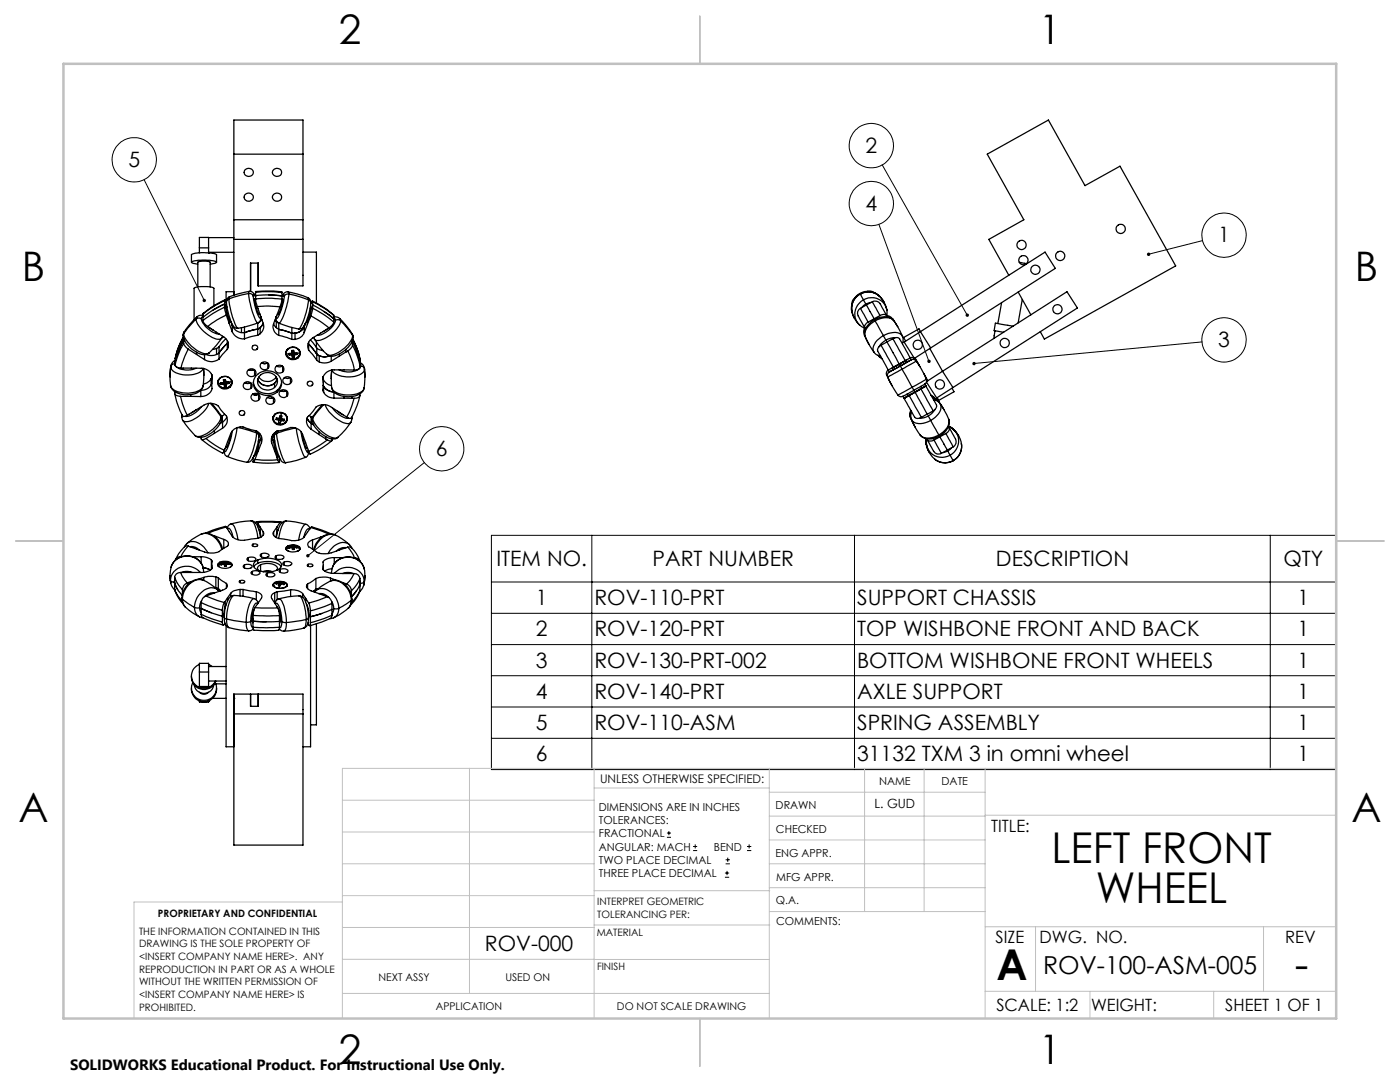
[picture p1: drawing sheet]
<svg xmlns="http://www.w3.org/2000/svg" width="279mm" height="216mm" viewBox="0 0 279 216" stroke-linecap="round" stroke-linejoin="round" font-family="sans-serif">
<g fill="none" stroke="#000" stroke-width=".25">
<path d="M46.7 30.8h13.8M48.9 33.9a.86 .86 0 0 1 1.4-.1 .86 .86 0 0 1-.5 1.4 .83 .83 0 0 1-.9-.3 .83 .83 0 0 1 0-1zM48.9 38.9a.87 .87 0 0 1 1.4-.1 .87 .87 0 0 1-.5 1.3 .85 .85 0 0 1-.9-.2 .85 .85 0 0 1 0-1zM54.5 33.9a.89 .89 0 0 1 1.3-.2 .89 .89 0 0 1 .2 1.3 .89 .89 0 0 1-1.2 .1 .89 .89 0 0 1-.3-1.2zM54.5 38.9a.86 .86 0 0 1 1.5-.1 .86 .86 0 0 1-.5 1.3 .85 .85 0 0 1-.9-.3 .85 .85 0 0 1-.1-.9zM39.5 57.3v-5l.9-.2 1.5 .2v5M39.8 49.5h1.8M39.8 49.5v.9M41.6 50.4l1.6 .4v1.5M41.6 50.4h-.9a4.2 4.2 0 0 0-2.5 .4v1.5M41.6 50.4h.1M41.6 47.4v2.1"/>
<path d="M41.6 50.3h5.1M41.6 49.5v.9M43.2 52.3a7.6 7.6 0 0 0-5 0l.4 .3 .9 .1M43.2 52.3l-.4 .3-.9 .1M44.9 59.8l-2.6 1.4-1.7 1.3M45.7 59.7l.5 3a6.1 6.1 0 0 0 1.3 2.8M45.7 59.7l-.4 .2-.1 .4M45.8 59.2l-.5 .6-.1 .5M45.8 59.2l-.1 .5M46.7 47.4h-6.9v2.1M46.7 43.9h13.8M46.7 47.8h13.8"/>
<path d="M46.7 58.2h-1.6v2.1M49.6 58.6l-3.9 1.1M49.6 58.6a.85 .85 0 0 1 .9 .5M49.6 58.6l.2 1.5 .5 2.1a3.9 3.9 0 0 0 1.2 2.3M49.7 58.1l-2.1 .5-1.8 .6M49.7 58.1a1.31 1.31 0 0 1 1.3 1.1M49.7 58.1l-.1 .5M50 52.5v5.6M50.5 59.1l.6 2.6a2.38 2.38 0 0 0 .9 1.8v-.3M50.5 59.1l.2-.4 .3 .5M50.8 59.8l.1 .8 .5 1.7 .2 .3h.3M51 58.2l3.5-.1 1.8 .1"/>
<path d="M51 59.5l-.2 .1v.2M51 58.3l3.3-.1 2 .2M51 59.7l.3 1.5M51 59.7a21.9 21.9 0 0 1 5.3 0M51 59a19.7 19.7 0 0 1 5.3 .1M51 58.3v1.4M51 59.7l-.2 .1M51 58.2v.1M51.5 52.5v4.5h9v-33h-13.8v34.9M51.5 57v-4.5h-1.5v5.6M53.6 58.8l2.7 .3M56.2 58.2l.1 .2"/>
<path d="M56.3 59.6l.1 .3M56.3 59.1h.1M56.3 59.7l-.4 1.5M56.3 58.4v1.3M56.3 59.8l.1 .1M56.4 59.9l-.5 2.2-.3 .6h-.2M56.7 59.1l-.4 2.2a4.4 4.4 0 0 1-1.1 2.2l-.1-.3M57.5 58.2l1.8 .5 2.2 .7M57.5 58.2a1.22 1.22 0 0 0-1.2 1l.3-.4 .1 .3M57.5 58.2l.1 .5M57.6 58.7l4 1.1M57.6 58.7a.79 .79 0 0 0-.9 .4"/>
<path d="M57.6 58.7l-.2 1.5-.4 1.5a5.5 5.5 0 0 1-1.3 2.8M60.5 50.3h2.6v10.2M61.5 59.4l.4 .5 .1 .6M61.5 59.4l.1 .4M61.6 59.8l-.3 1.6-.4 1.5a5.5 5.5 0 0 1-1.3 2.8M61.6 59.8l.2 .2 .2 .5M170.7 59.5a1.18 1.18 0 0 0-.7 1.2M171.6 58.6l-.6 .4-.5 .7M171.6 58.6h.1M171.7 58.7a3.5 3.5 0 0 0-.9 5.3l.8 .9M171.7 58.7a3.1 3.1 0 0 1 3.7 .3M171.7 58.7a3.1 3.1 0 0 0-1.7 3.3"/>
<path d="M171.7 58.7l.6 1.1M171.7 58.7a3.3 3.3 0 0 1 3.7 .3M171.7 58.7h.1M172.3 59.8a3 3 0 0 0-1.7 2.9 3 3 0 0 0 2 2.8M172.3 59.8l.5 .9M172.3 59.8a3.1 3.1 0 0 1 4.7 2M172.9 58.3a1.18 1.18 0 0 1 1.4 .1M173.1 58.1l-.5 .1-1 .4M174.2 58.3l1.2 .6M175.4 59l.4 .4a4.7 4.7 0 0 1 1.2 2.4M175.4 58.9h-.1l1.1 1.4M175.4 58.9l.2 .2"/>
<path d="M201.3 54.9l-4-7.1 7-3.9-7.3-13.1 12.2-6.8 7.3 13 7-3.8 11.1 19.9-26.2 14.6-.8-1.5M203.2 58.3l2.5 4.5M203.4 52.4l1.5 .2M204 59.8l-.8 4.6M204.5 52.5v.3M33.9 75.2l.1 1.7M34 76.9a2.38 2.38 0 0 0 2.4 1.8 3.7 3.7 0 0 0 4.1-1.5v-.2M34 76.9a2.42 2.42 0 0 0 2.5 1.5 3.9 3.9 0 0 0 4-1.2v-.2M34.1 73.1l-.2 2.1M34.1 73.2a1.94 1.94 0 0 0 1.9 1.5 4.8 4.8 0 0 0 4.4-.9l.2-.3M34.1 73.2l-.2 2M34.1 73.1v.1"/>
<path d="M34.9 78.5l.7 2.6 .9 1.9M34.9 72.6a.74 .74 0 0 0-.8 .6M34.9 78.1a.61 .61 0 0 0 .3 .8l.8 .2M34.9 72.6a2.22 2.22 0 0 0 2.2 1.2l1.4-.1 .7-.2M35 71.5a16.9 16.9 0 0 1 1.6-4.3l-.2 .4a11.2 11.2 0 0 0-1.4 4.5M35 71.9l-.6 .4-.3 .8M35 72.8v.2a1.15 1.15 0 0 0 1.1 .4M35 72.3l-.1 .3M36 79.1l.6 1.9 .8 1.9M36 79.1h2.1M36.1 73.4l4 .1a2.08 2.08 0 0 1 2.3 1.6l-.1 1.5a1.99 1.99 0 0 1-2.2 2.5M36.5 66.9a5 5 0 0 0 4.4 3.9l.8-.4"/>
<path d="M36.7 67.8l-1.1 2.2M36.7 68.5l.2 .6 .7 .6M36.7 68.5a14.9 14.9 0 0 0-1.7 4.3M36.7 67.8a12 12 0 0 0-1.7 5M36.7 66.6a5.8 5.8 0 0 0 4.6 4l.4-.2M36.7 66.6l-.2 .3M36.7 67.8l.1 .2M36.7 67.5v1M36.7 67.8l.2 .2M36.8 66.2l-.3 .7M36.8 66.2l-.1 .4M37.6 69.7l-.9 1.8-.6 1.9"/>
<path d="M37.6 69.7l1.6 1M38.1 79.1h2M38.1 78.7v.4M39.1 63.7l.2-.5-1.5 1.6-1 1.4M39.1 63.7l-2.4 2.9M39.1 63.7a5.9 5.9 0 0 0 4.7 4l.5-.2M39.2 70.7l1.6 1.1M39.2 70.3v.4M40.2 63.6a.88 .88 0 0 0-1.1 .1M40.2 63.6a4.5 4.5 0 0 0 3.5 3M40.5 64l.3 .6 .7 .6M40.5 62.9h-.7l-.5 .4"/>
<path d="M40.5 63.1l-.2 .2-.1 .3M40.5 62.7v1.3M40.6 73.6l.1 1.3zM40.6 62.5l-.1 .2M40.7 74.9l-.2 2.1M40.8 70.8v1M41.5 65.2l3.2 2a1.95 1.95 0 0 1 .9 2M41.7 65.3l.9 .6M42.1 75.6l-.8 .8-.7 .2M42.1 75.6v1.2M42.3 75.2v-.4v1.6M42.3 75.3l-.2 .3"/>
<path d="M42.3 76.6a2.25 2.25 0 0 1-2.2 1.3v1.2M42.7 61v-3.5a5.6 5.6 0 0 0-4 0v6.3M43.2 69.5l-.8 .2M43.2 69.5v1.2M43.5 76v.2v-.1M43.6 76.4l.5 .2M43.6 76.4a1.31 1.31 0 0 0 1.5 1M43.6 75.7a1.21 1.21 0 0 0 .2 1.4 1.21 1.21 0 0 0 1.3 .3M43.7 69.2l-.5 .3M43.7 71.6a2.43 2.43 0 0 1-2.9 .2M43.7 69.2v2.4M43.9 75.5a1.35 1.35 0 0 1 1.9-.1 1.35 1.35 0 0 1 .1 1.9 1.38 1.38 0 0 1-1.8 .1 1.38 1.38 0 0 1-.4-1.7z"/>
<path d="M44.1 76.6v.1M44.1 76.7h.6M44.2 67.5l-1 1.4-1.5 1.5M44.4 67.1l-.2 .4M44.5 76.3l-.4 .4M44.6 75.8l.1 .5M44.6 75.8l.2 .2M44.7 76.3l-.6 .1v.2M44.7 75.1a1.19 1.19 0 0 0-1.1 1.3M44.7 75.1a1.31 1.31 0 0 1 1.5 1M44.7 75.1h.1M44.7 76.7l.1 .5"/>
<path d="M44.8 76l.2-.1v.4M44.8 76l-.1 .3M44.8 76v.1M44.8 61.3a19.9 19.9 0 0 0-4.3 2.7M44.8 61.3l.4 1.6M44.8 60.7a16.8 16.8 0 0 0-4.3 2.6M44.8 76.1l-.1 .1M44.8 76.1l-.1 .6M44.8 60.7v.6M44.8 76.1v1.1M44.8 60.7l.3 .8M44.8 60.6l-2.3 1.2"/>
<path d="M44.8 60a19.9 19.9 0 0 0-4.3 2.7M44.8 60v-.1l.4 .6M44.8 60.6l.3 .9M44.8 60v.6M44.9 75.7l.1 .6M44.9 75.7l-.3 .1M44.9 75.7l.1 .4M45 76.1h.1M45 76.1l.1 .6M45 76.1l.2 1M45 76.1h-.2M45 67.6l-1.3 1.6"/>
<path d="M45 76.3l.6-.1 .1 .1M45.1 77.4h.1M45.1 61.3l.3 1.6 .5 1.2 .2 .1M45.1 76.7l.1 .4M45.2 62.9a15.7 15.7 0 0 0-3.7 2.3M45.2 62.9l.6 1.7M45.2 60.3l.4 2.5a4.9 4.9 0 0 0 1.4 2.6l.5 .1M45.2 77.1l-.4 .1M45.3 61.1l-.2 .2M45.3 76.2l.4 .3M45.3 61.3h-.2M45.4 68.5l-1.1 1.2a2.34 2.34 0 0 1-3.1 1"/>
<path d="M45.4 69.7l-1.7 1.9M45.4 68v1.7M45.5 68.3l-.1 .2zM45.6 69.2l-.2 .5M45.6 68.5v.7M45.7 76.5l-.6 .2M45.7 76.3v.2M45.8 64.6l.6 1.6M45.8 63.9v.7M45.9 77.1v.2M46.1 64.3v-.1a2.44 2.44 0 0 0 3.6 1.8l1.7-.3M46.1 75.7a1.18 1.18 0 0 1-1 1.7"/>
<path d="M46.2 76.1l-.5 .2M46.2 76.1a1.19 1.19 0 0 1-1.1 1.3M46.3 76v.2v-.1M46.4 66.2a2.48 2.48 0 0 0 2.4 1.4M46.4 64.7v1.5M48.2 65.4v1M48.8 76.4a.87 .87 0 0 1 1.2-.1 .87 .87 0 0 1 0 1.3 .87 .87 0 0 1-1.2-.1 .74 .74 0 0 1 0-1.1zM48.8 65.3v2.3M48.9 76.3l.4 .2 .7-.2M49.6 73.8l.4 .1 .8-.1M50.1 76.4v1.1M50.2 78.9a.88 .88 0 0 1 1.1-.4 .88 .88 0 0 1 .5 1.1 .88 .88 0 0 1-1.1 .4 .88 .88 0 0 1-.5-1.1z"/>
<path d="M50.4 78.6l.4 .2 .8-.2-.5 .2-.7-.1M50.6 76.3a2.91 2.91 0 0 0 4.8 1.6M50.8 73.8v1.1M51.1 75a2.94 2.94 0 0 1 2.9-.9 2.94 2.94 0 0 1 2.2 2.2 2.86 2.86 0 0 1-2.5 2.6 2.86 2.86 0 0 1-3-1.9 2.29 2.29 0 0 1 .4-2zM51.3 69.6v.1M51.3 61.2l2.3-.1 2.3 .1M51.3 61.2l1.2 3.3M51.4 66.9l-2.6 .7M51.6 78.7v1.1M51.6 75.2a2.18 2.18 0 0 0 3.5 0M51.7 75.1a1.97 1.97 0 0 1 2.5-.6 1.97 1.97 0 0 1 1 2.2 2.06 2.06 0 0 1-2.1 1.1 2.06 2.06 0 0 1-1.7-1.6v-.4zM51.9 66.6l-.5 .3"/>
<path d="M51.9 65.4l-.5 .3M51.9 65.4v1.2M52 63.2v.2M52 63v.2M52 63.4l-.2 .8a11.2 11.2 0 0 1-4.3 1.3M52 63.1v.3M52.2 72.4a.87 .87 0 0 1 1.2 0 .87 .87 0 0 1 0 1.2 .87 .87 0 0 1-1.2 0 .75 .75 0 0 1 0-1.2zM52.3 63.8l-.9 .7v2.4M52.5 64.5l-.4 .7-.7 .5M52.5 64.5a1.83 1.83 0 0 1-.6 2.1M52.5 64.5l-.6 .9M53.3 79.3a.83 .83 0 0 1 1.5 .3 .83 .83 0 0 1-1 1.1 .77 .77 0 0 1-.7-.5 .77 .77 0 0 1 .2-.9z"/>
<path d="M53.4 72.4l-.4 .2-.8-.2 .8 .2M53.4 79.3l.4 .2 .7-.2-.4 .2M53.4 72.4v1.2M54.6 79.3v1.2M54.6 64.6a2.14 2.14 0 0 0 2 1.3l1.6 .6M54.8 76.5v.8M54.9 63.9l.2 .3M55.1 63.4l.1 .6 .5 .5M55.1 63.3v.1M55.1 64.2l.5 .3v2.4M55.1 63.2v.2M55.1 63.2h.1"/>
<path d="M55.1 64.2v1.2M55.2 76.1a2.16 2.16 0 0 1-3.8-.4 2.14 2.14 0 0 0 3.4 .8M55.2 76.1l.1-.4-.5 .8M55.2 75.3v.8M55.2 73.1l.4 .1 .7-.1M55.2 73.1h.1M55.4 77.9v.3M55.6 66.9l2.6 .8M55.9 61.2l-1.3 3.4a1.91 1.91 0 0 0 1 2.3M56 78a.86 .86 0 0 1 1.2-.1 .86 .86 0 0 1 0 1.3 .86 .86 0 0 1-1.2-.1 .71 .71 0 0 1 0-1.1zM56 77.9l.4 .2 .7-.2M56.2 76.3l-.3 .9-.5 .7"/>
<path d="M56.4 73.1v1.1M56.8 75.4l.7 .1 .4-.1M57.1 70.1v.3l-.1-.1M57.1 70.6l.6 .1M57.1 70.6a1.29 1.29 0 0 0 1.5 1M57.2 78v1.1M57.4 69.7a1.21 1.21 0 0 0-.1 1.4 1.21 1.21 0 0 0 1.3 .5M57.5 69.6a1.38 1.38 0 0 1 1.8-.2 1.38 1.38 0 0 1 .4 1.8 1.45 1.45 0 0 1-1.8 .5 1.45 1.45 0 0 1-.8-1.6zM57.7 70.7v.1M57.7 70.8l.6 .1M58 75.4v1.1M58.1 70.5l-.4 .3"/>
<path d="M58.2 70v.5M58.2 70l.1 .1M58.2 70.5h-.5v.2M58.2 67.7h.7M58.2 66.5h.7M58.2 65.3v2.4M58.3 70.9v.4M58.3 71.3h.4M58.3 69.3h.1M58.3 70.1l-.1 .4M58.3 70.1l.1 .2M58.4 69.3a1.2 1.2 0 0 0-1.3 1.3"/>
<path d="M58.4 69.3a1.23 1.23 0 0 1 1.4 1.1M58.4 70.3h-.1M58.4 70.3l-.1 .6M58.4 70.3l-.1 1M58.6 70.1l.1 .4M58.6 70.1h-.3M58.6 70.1v.2M58.6 69.9l.1 .6M58.6 69.9l-.4 .1M58.6 71.6h.1M58.6 69.9v.2M58.6 70.3h.1"/>
<path d="M58.6 70.3l.1 .5M58.6 70.3l.1 1M58.6 70.3h-.2M58.7 70.5l.5-.1 .1 .2M58.7 70.8v.5M58.9 70.4l.4 .3M58.9 66.5v1.2M59.3 70.7l-.6 .1M59.3 70.6v.1M59.5 71.3v.1M59.6 69.7a1.21 1.21 0 0 1 .1 1.3 1.21 1.21 0 0 1-1.1 .6M59.8 70.4l-.5 .2"/>
<path d="M59.8 70.4a1.26 1.26 0 0 1-1.2 1.2M59.9 70.2v.2v-.1M60.7 65.2a2.31 2.31 0 0 1-2.5 1.3M60.7 66.4a2.27 2.27 0 0 1-1.8 1.3M60.7 65.2a2.33 2.33 0 0 1-1.8 1.3M60.7 65v1.4M61 64.5l-.3 .7M61.3 64.7l-.6 1.7M61.3 64.1v.6M61.5 68.5l1.7 2.2M61.6 69.9l1.6 2M61.6 68.3v1.6"/>
<path d="M61.9 63.4l-.6 1.3M61.9 62.7v.7M61.9 61.5h.2M61.9 61.3l.2 .2M61.9 67.8l1.3 1.7M62 60.5l-.1 .8-.5 2.1a3.6 3.6 0 0 1-1.4 2.2 11.1 11.1 0 0 1-4.3-1.1M62 63l1.9 1.1 1.8 1.3M62 63l-.1 .4M62.1 61.7l.3-.8 1.7 .9 2.5 1.8-2-1.5M62.1 61.5l-.2 .9a2.86 2.86 0 0 1-.9 1.9l-.3 .9M62.3 60l2.9 1.7 1.4 1.3M62.3 76.7v.2"/>
<path d="M62.4 60.2a17.1 17.1 0 0 1 4.2 2.8M62.4 60.2l-.1-.1-.3 .5M62.4 61.5l-.4 1.5M62.4 61.5a19 19 0 0 1 4.2 2.8M62.4 60.2v1.3M62.6 67.3l.2 .4M62.8 67.7l1.2 1.7 1.2 1.3M63.1 68.3v1.1M63.2 70.7l1 .5h.8l.8-.2M63.2 69.5l1.3 .5M63.2 71.9l.5 .3M63.2 70.7l.5 .3"/>
<path d="M63.2 69.5v2.4M63.7 71l.9 .2 1.1-.2M63.7 71v1.2M64.5 75.7l.7 .8 .9 .4M64.5 75.1v1.3M64.6 77.1l-.1-.2a2.28 2.28 0 0 0 2.1 1.3M64.6 78.3a2.41 2.41 0 0 0 2 1.1M64.6 77.1a2.41 2.41 0 0 0 2 1.1M64.6 77.1v1.2M65.4 65.6l-.9 .6M65.7 65.4l-3.3 2.1a1.86 1.86 0 0 0-.8 2.4M66.1 75.6l.1 1.7"/>
<path d="M66.1 72.1a2.7 2.7 0 0 1-2.4 .1M66.1 71.1v1M66.2 77.3a2.64 2.64 0 0 0 2.8 1.8 3.3 3.3 0 0 0 3.6-1.5l.1-.2M66.2 73.8l-.1 1.8zM66.2 77.3a2.55 2.55 0 0 0 2.5 1.5 4.7 4.7 0 0 0 3.8-1l.2-.4M66.6 63.2l.6 .1 .6 .3M66.6 64.3l-.3 .5-.6 .6M66.6 63.5l.3 .2v.2M66.6 63v1.3M66.6 79.4h2M66.6 78.2v1.2M66.9 63.9a.82 .82 0 0 1 1.1 .1"/>
<path d="M66.9 63.9a4.4 4.4 0 0 1-3.6 3M67.7 71l-1.6 1.1M67.7 70.6v.4M67.8 63.6l1.2 1.3 1.3 1.7M67.8 63.6l.2 .4M68 64l1.3 1.4 1.1 1.6M68 64a5.8 5.8 0 0 1-4.8 3.9l-.4-.2M68.6 79.4l1.6 .1M68.6 79.1v.3M69 70.2l-1.3 .8M69 69.7v.5M69.4 70l1 2.4 .3 1.4"/>
<path d="M69.4 70l-.4 .2M70.2 68.3l.1-.1a14.9 14.9 0 0 1 1.6 4.4M70.2 79.5h.5M70.2 79.1v.4M70.3 66.6l.2 .7M70.3 66.6l.1 .4M70.3 68.9l-.2 .6-.7 .5M70.3 68.9a15.2 15.2 0 0 1 1.6 4.4M70.3 67.9v1M70.4 67a5.4 5.4 0 0 1-3.3 3.6l-1.2 .3-.7-.2M70.4 67l.1 .3M70.4 67.7l.8 1.7 .7 2.6"/>
<path d="M70.4 67.7a12.2 12.2 0 0 1 1.5 5.6M70.5 67.3a5.2 5.2 0 0 1-4.4 3.8l-.9-.4M70.7 79.5l-.8 2.4-.7 1.3M70.7 73.8h-4a2.1 2.1 0 0 0-2.2 2.8l-.1 1.3 .2 .4M71.3 70.4l.6 2.2M71.6 73.6a4 4 0 0 1-3.9 .2M71.8 79l-.6 2-1.1 2.4a.75 .75 0 0 1-.9-.2M71.8 78.9a.66 .66 0 0 1-.7 .5l-.4 .1M71.8 78.6v.3M71.9 72.4l.6 .5 .2 .7M71.9 72.6h.1M71.9 73.3l-.4 .4-.8 .1"/>
<path d="M71.9 72.7l.1 .3M72 73a.73 .73 0 0 1 .7 .7M72 73l-.1 .3M72.7 73.6l.1 2.1-.1 1.7M72.7 73.7a1.97 1.97 0 0 1-1.9 1.4 5 5 0 0 1-4.4-1l-.1-.3M72.7 73.7l.1 1.5M72.7 73.6v.1M169.9 61.9l.6 1.6M170 60.5l-.1 1.1 .1 .6M171.7 61.5a1.24 1.24 0 0 0-.1 2.1l1 1.8M171.7 61.5l1.5 2.8M172.5 66.9l1 1.9"/>
<path d="M172.5 65.4l-.1 .7 .1 .8M172.6 65.4l.1 .3M172.8 60.7l-.8 .7M172.9 60.9l1.5 2.7M172.9 60.9l-1.2 .6M173.2 64.3l-.1 .1a.99 .99 0 0 0-.5 1M173.8 60.4l-1 .3M174.1 60.2l1.5 2.8M174.1 60.2a1.27 1.27 0 0 1 1.8 .9l1.1 1.9M174.1 60.2l-1.2 .7M174.4 70.3l.4 .4 .9 .3M174.4 63.6l.1 .2"/>
<path d="M174.4 63.6l-1.2 .7M174.5 63.8a2.95 2.95 0 0 0-1.8 3.3l-.2-.2M174.5 63.8a2.97 2.97 0 0 1 3.8 .2M174.5 63.8l.2 .2M174.7 64a2.99 2.99 0 0 0-2.1 3.1l1 1.9 .8 1.3M174.7 64l1.6 3M175.2 70.9l.4 .4M175.3 70.9l.3 .4M175.6 71.3l.4 .3M175.6 71.3h.1M175.6 63l.2-.1a.86 .86 0 0 1 1.2 .1M175.6 63l-1.2 .6"/>
<path d="M175.8 68.9l2.5 4.4M175.8 68.9l-.2 .1a.95 .95 0 0 0-.2 1.5l1.9 3.3M176.3 67l.5 .9M176.3 67a3.1 3.1 0 0 0-2 3.1l.1 .2M176.3 67a3.5 3.5 0 0 1 3.4-.3l.4 .5M176.8 67.9l-1 .8-.4 .5M177 74.8l1 2.2M177 63l.1 .2M177 61.9v1.1M177 62.9l.8 .4 .4 .4M177 61.8v.1M177 68.2l2.5 4.4"/>
<path d="M177 68.2l-1.2 .7M177 63.2h.1M177.1 63.2v.1M177.1 74.8h-.1M177.2 75.2l1 2.1 1 1.5M177.2 73.9l-.3 .5 .1 .4M177.3 73.8a.51 .51 0 0 1-.2 .8l.1 .6M178.2 63.7l1 1.5M178.2 67.6l2.5 4.4M178.2 67.6l.2-.1a.9 .9 0 0 1 1.4 .6l1.8 3.3M178.2 67.6l-1.2 .6M178.2 63.7l.1 .2"/>
<path d="M178.3 73.3l-1 .5M178.3 64l.9 1.2 .9 2M178.3 64a2.78 2.78 0 0 0-3.2-.2l-.4 .2M178.6 67.4l-1 .1-.8 .4M178.8 73v.1M179.2 78.8a.79 .79 0 0 0 1 .3M179.4 72.6l.1 .1M179.5 72.7l-.7 .4M179.5 72.6l-1.2 .7M179.5 72.7l-1.4 .7 .7-.4M179.5 72.6h.1M179.5 72.7l.2 .3"/>
<path d="M179.5 72.6v.1M179.7 73l.3 .7M179.7 73l-2.2 1.2 .8-.4M179.7 73l-1.4 .8-.2-.4M180 73.7l2 3.6M180 73.7l-2.8 1.5M180.1 67.1l.1 .8-.1 .7M180.2 72.2l.6-.3-1.3 .8M180.2 72.2l-.7 .4M180.2 72.2h.1M180.4 79.5l1.6 2.8a1.26 1.26 0 0 0 1.4 1.2l.5-.2M180.4 79.5h.1"/>
<path d="M180.4 79.4h.1M180.4 68.3l28.2-18 2 3.3-28.1 17.9zM180.7 72l-1.2 .6M180.7 68.1l-.4-.8 3.1-1.7 2.3 3.8M180.9 71.9l.1 .3-1.3 .8M181.4 78.9l2.5 4.4M181.4 78.9l-1 .6M181.4 78.8l-1 .6M181.6 71.4h.1a.84 .84 0 0 1 .9 .2M181.6 71.4l-.9 .6M181.6 71.4l.3 .4M181.8 71.8l-.8 .4"/>
<path d="M181.8 71.8h.1M181.8 71.8l-2.1 1.2M181.9 71.8a.84 .84 0 0 1 .9 .2M181.9 78.7l-1.5 .8M181.9 78.7l-.5 .2M182 77.3l.4 .6M182 77.3l-2.8 1.5M182.4 77.9l-2.2 1.2 .2 .3M182.4 77.9l.2 .3M182.6 78.2l-1.4 .8-.2-.4M182.6 78.2v.1M182.6 71.6l.8 1.2"/>
<path d="M182.6 78.3l2.5 4.4 1.1-.7M182.6 71.6l-.1 .2M182.6 78.3l-1.2 .6M182.6 78.3l-.7 .4M182.6 71.4l1 1.8M182.8 72l1.1 1.6a4.8 4.8 0 0 1 1 2.4l-.1 .4-.3 .3 .2 .3M182.8 72l-2.8 1.7M183.3 77.8h.1M183.3 77.8l-.6 .4M183.8 77.1l.1 .4-1.3 .7M183.8 77.6l2.4 4.4M183.8 77.6l-1.2 .7"/>
<path d="M184.4 74.5l.8 1.5M184.5 76.7l-2.1 1.2M184.7 77h.1M184.7 77l-.8 .5M184.8 77l2.1 3.8a1.09 1.09 0 0 1-.7 1.2M184.8 77l-1 .6M184.8 77l-1.5 .8M184.8 77h.1M184.9 75.6l-2.9 1.7M185.6 69.5l2.5 4.6M185.8 78.9l.7 .5M185.9 79l.4 .2"/>
<path d="M186.3 79.8l.8 .3 .5 .4M186.3 79.2l.4 .7M186.3 79.2l.3 .4M186.6 79.6l.8 .6M186.6 79.6h.1M186.7 79.7l.7 .5M186.7 79.8l.1 .1M186.7 79.9h.1M188.1 74.1l2.1 3.2M188.1 74.1l24.8-15.9 2.1 3.3-28.1 17.9-2-3.2M188.1 74.1l-3.2 2M190 77.5l.4 .7-3.1 1.7-.3-.6"/>
<path d="M198.6 66l1.7 .3M198.6 66l-.2 1.5M199.9 60.4l-.8 4.2M202.2 65.1l-3.6-.6-.2 1.5h.2M36.3 83.2l.2 .7M36.3 82.8v.4M36.4 82.9l-.1 .3M36.5 83.9l2.4 3M37.4 82.9l3.3-2a2.3 2.3 0 0 1 3.4 .9l.4 .5a1.81 1.81 0 0 1-.1 3.1M37.4 82.9l-.7 .2-.3-.1M39.1 81.8l-.9 .6M40.1 87.3l.2 .4 .8-.2"/>
<path d="M40.2 87.7l2.3 1.7 1.9 1.1M40.3 81.1a4.6 4.6 0 0 1-3.3 2M41.1 87.5a15.6 15.6 0 0 0 3.7 2.4M41.7 80.5a5.9 5.9 0 0 1-4.7 3.6l-.5-.2M42 80.5l2.1 2.7M42.2 80.5l1.8 2.3M42.8 86.5l-1.7 1M42.8 85.9v.6M44 82.8l.2 .7M44 82.8l.1 .4M44.1 83.2a5.8 5.8 0 0 1-4.8 3.9l-.4-.2M44.1 83.2l.1 .3"/>
<path d="M44.2 83.5a4.8 4.8 0 0 1-2.9 3.4 2.05 2.05 0 0 1-2.4 0M44.4 83l-.2 .1M44.4 83v1.2M44.4 85.4l-1.6 1.1M44.4 84.2v1.2M44.4 84.2l-.5 .3M44.8 90l.1 .8 .4 .3M44.8 89.9l-.4 .5M44.8 89.8h.1M44.8 89.8v.1M44.8 82.7l-.4 .3M45.3 83.2l-.4 .5-.5 .5"/>
<path d="M46.1 86.5l-.5 1.9-.3 .7-.3 .2M46.4 86l-.5 1.9a4.4 4.4 0 0 1-1 2.2l-.1-.3M47.3 85.3l-.5 2.5a6.1 6.1 0 0 1-1.5 3.3M47.4 85.3l3.8 1.1M48.7 82.6v.2M50.5 92.2l3 .2 2.3-.1M50.5 91.3v.1M50.9 91.7l1.7 .1 2.8-.1M50.9 85.9l.2 .1M51.1 86l.4 .3 .2 .7M51.1 86l.1 .4M51.2 86.4l-.2 1.5-.4 1.6a5.5 5.5 0 0 1-1.4 2.8"/>
<path d="M51.2 86.4l.3 .3 .2 .3M51.5 89.2v.8M51.5 90l-.6 1.7M51.5 88.1h.3M51.6 87.9l.2 .2M51.7 87l-.4 2.1a4.9 4.9 0 0 1-1.6 3.1 11.1 11.1 0 0 1-4.4-1.1M51.8 88.1l-.5 1.9-.4 .8-.2 .1-.2 .5 .1 .8 .3-.5M51.9 86.6l-.2 .6M52.2 88.3a1.98 1.98 0 0 0-2.1-2.5l-.6-.3a2.44 2.44 0 0 0-3.5 1l-1.2 3.4M52.2 87.1l-.5 1.2 .2-.5M52.2 88.3l-.7 1.7M52.2 87.1v1.2"/>
<path d="M54.2 88.4a2.03 2.03 0 0 1 2.1-2.6 3.8 3.8 0 0 1 3.2-.2l.3 .2a4.4 4.4 0 0 1 1.2 2.5l.6 1.8M54.2 88.4l.6 1.6M54.2 87.2v1.2M54.3 87.2l.2 .6M54.3 87.2l.3 1.1M54.5 83.3v.1M54.5 83.2v.3M54.5 86.7l.3 .7M54.5 83.3h.1M54.5 83.3a1.39 1.39 0 0 0 1.2 1.4 1.39 1.39 0 0 0 1.6-1M54.5 83.1v.2M54.6 83.3a1.2 1.2 0 0 0 1.1 1.4"/>
<path d="M54.6 88.2l.6 2.2 .3 .6h.1M54.7 87.1l.6 2.9a4.4 4.4 0 0 0 1.2 2.3l.4 .1 1.1-.3 3-.8M54.8 87.9l-.2 .3M54.8 90l.5 1.4M54.8 88.1l-.2 .1M54.8 89.3v.7M54.9 82.6a1.4 1.4 0 0 1 1.8-.2 1.4 1.4 0 0 1 .4 1.8 1.43 1.43 0 0 1-1.7 .6 1.43 1.43 0 0 1-.9-1.7zM55 82.6l-.5 .7M55.1 83.7l.6 .2M55.2 86.5l.1 1.1 .7 2.5a4.4 4.4 0 0 0 1 2.3M55.2 86.5l-.3 .2-.2 .4M55.3 86l-.4 .4-.2 .7"/>
<path d="M55.3 86l-.1 .5M55.3 91.4l.1 .3M55.3 90.7v.7M55.5 83.5l-.4 .2M55.6 86h-.3M55.6 91l.2 .5M55.7 83.9l-.1 .4h.1M55.7 83.5l-.5-.1-.1 .3M55.7 84.3v.4M55.7 84.3l.3 .1M55.7 83.5v.4M55.8 91.3l-.1 1-.3-.6"/>
<path d="M55.8 83.3l.2 .1M55.8 83.1l.2 .1M56 83.4l.1 .1M56 83.4l.1 .5M56 83.4v1M56 83.2l.1 .4M56 83.2v.2M56.1 83h-.2l-.2 .5M56.1 83.9l-.1 .5M56.1 83.9l.6 .1M56.1 83h.1M56.1 83.6h.6v.4"/>
<path d="M56.2 82.4a1.35 1.35 0 0 0-1.6 .9M56.2 82.4l-.1 .6M56.2 82.4a1.2 1.2 0 0 1 1 1.3M56.2 83l-.1 .6M56.2 83l-.2 .2M56.3 83.6l.4 .4M56.8 82.6a1.05 1.05 0 0 1 .5 1.1M56.9 84.3v.2M57.2 83.7a1.33 1.33 0 0 1-1.5 1M57.3 83.7h-.1M57.3 83.2v.3M57.3 83.3v.1"/>
<path d="M59 85.4l-3.8 1.1M59.2 85.5l.1 1 .6 2.5a3.7 3.7 0 0 0 1.1 2.3M60.1 86.1l.5 2.4a2.71 2.71 0 0 0 .9 1.8v-.4M60.3 86.6l.6 2.3 .2 .4 .3 .1M60.3 86.5v.1M60.3 86.6h.1M61.3 83.4l.5 .8 .8 .6-.9-.7zM61.6 90.2l-.2 .7-.4 .4M61.6 89.9v.2M61.6 90.1l.3 .5M61.7 82.9l.4 .3M62.1 83.2v2.5"/>
<path d="M62.1 83.2l.3 .2M62.1 85.7l1.6 1M62.3 83.7a5.2 5.2 0 0 0 4.3 3.9l.9-.4M62.4 83.4a5.9 5.9 0 0 0 4.7 4 7.7 7.7 0 0 0 3.1-3.9M62.4 83.4l-.1 .3M62.5 83l-.2 .7M62.5 83l-.1 .4M63.7 86.7l1.3 .9M63.7 86.1v.6M64.3 80.8l-1.8 2.2M64.6 80.8l-2.2 2.6M64.9 80.8a6.3 6.3 0 0 0 4.7 3.7l.4-.2"/>
<path d="M65 87.6l.3 .2M65 87.1v.5M65.3 87.8l-2.2 1.5-1.5 .8M66.2 87.9l-1.7 1.4-2.6 1.3M66.3 87.6v.3a.7 .7 0 0 1-1-.1M66.3 81.4a4.7 4.7 0 0 0 3.1 2.1l.2-.1M67.4 82.1l1.1 .7M69.2 83.2l-1.6-1a5.6 5.6 0 0 0-2.7-1.4 2.14 2.14 0 0 0-2.4 1.2l-.4 .5a1.8 1.8 0 0 0 0 3.2M70.2 83.3v.2M181.7 83.3l1 2M181.8 81.8l-.2 .7 .1 .8M181.9 82l-.3 .7 .1 .6"/>
<path d="M181.9 82.2l-.1 .7 .1 .8M183.7 86.8a2.93 2.93 0 0 0 3.8 .2M183.7 86.8a2.96 2.96 0 0 0 3.7 0M184.9 88.7l.5 1.5M184.9 88.6v-1.1l-.1 1.2M184.9 88.7a3.1 3.1 0 0 0 4.7 2.1M184.9 88.7a4.3 4.3 0 0 0 1.6 2.9M185 82.6l-1.1 .7M185.1 87.8l-.2-.2v1.1M185.1 87.8a1.05 1.05 0 0 0 1.3 0M185.1 87.8l1.1 2a1.13 1.13 0 0 0 1.7 .7M185.2 83l.5 .9"/>
<path d="M185.2 83l-.8 .4-.9 .1M185.7 83.9a3.3 3.3 0 0 1-3.4 .3l-.4-.6 .8 1.8 1 1.4M185.7 83.9l1.7 2.9M186.4 87.8l1.5 2.7M186.5 91.6a3.3 3.3 0 0 0 3.7 .3M186.5 91.6a3.2 3.2 0 0 0 3.7 .3M186.6 81.7l-.6 .8-.8 .5M187.4 80.2l1 1.5M187.4 86.8l.1 .2M187.5 87l.1 .2M187.6 80.5l.9 1.4a3.7 3.7 0 0 1 .9 2.4l-.5 1.2-1.5 1.3M187.6 87.2l1.5 2.6"/>
<path d="M187.6 80.5a2.18 2.18 0 0 1-1 2.8l-.9 .6M187.6 87.2l-1.2 .6M188.8 86.5l1.5 2.6M188.8 86.5l-1.2 .7M189.1 89.8l-1.2 .7M189.2 90l.4 .8M189.2 90l-1 .3M189.3 83.6a2.78 2.78 0 0 1-1.6 3.3l-.2 .1M189.3 85.1l.9 .5M189.3 85.1l.1 .2M189.3 85.2l1 .6M189.4 85.3l1 1.8a1.31 1.31 0 0 1-.1 2"/>
<path d="M189.4 85.3a.97 .97 0 0 1-.6 1.2M189.6 90.8l.6 1.1M189.9 89.4l-.7 .6M190.2 85.6l1.1 1.4M190.2 91.9h.1M190.3 89.1l-1.2 .7M190.3 85.8l.7 .7a4.1 4.1 0 0 1 .9 2.1M190.3 85.8a3.1 3.1 0 0 1-.7 5M191.9 88.6v-.1a3.2 3.2 0 0 1-1.7 3.4M191.9 88.6a3.3 3.3 0 0 1-1.7 3.3M33.9 114.9l.2 1.4M33.9 114.9l.1 .9"/>
<path d="M34 115.8l.3 .3 .5 .1M34 115.8l.1 .5M34.1 116.3l.2 .6 .6 .9M34.1 116.3h.1M34.1 113.1a3.4 3.4 0 0 1 3.3-2.2 3.4 3.4 0 0 1 3.1 2.4l.8 .1 .7 .3-1.4-.4M34.8 116.2l.1 .4M34.9 116.4l.6 1.3M34.9 116.4h.1M34.9 117.6v.3M34.9 115.2a6.6 6.6 0 0 0 1.5 2.5M34.9 116.4a6.4 6.4 0 0 0 1.4 2.4M34.9 117.6a6.2 6.2 0 0 0 1.5 2.3"/>
<path d="M34.9 115.6l-.1 .6M34.9 115.2v2.4M34.9 117.8l.8 1.6 .8 1M36 114.2l.4 .8 1 1.3M36 114.2a1.09 1.09 0 0 0-1.1 1M36.1 111.1h.1M36.2 114.2l.8-.2 1.4 .2M36.3 119.3v.3a2.2 2.2 0 0 0 .7 1.5M36.3 119.3l.1 .3M36.4 119.6l2.4 1.6M36.4 119.6a2.24 2.24 0 0 0 .6 1.5M36.4 117.7v.7"/>
<path d="M36.9 109l-.3 .4a6.9 6.9 0 0 0-1.6 2.4 1.08 1.08 0 0 1 1.1-.7M37.3 108.5l-.5 .6M37.3 108.5a2.28 2.28 0 0 1 3 .3l1.2 1.5M37.4 116.3a1.4 1.4 0 0 0-1 1.4M37.6 109l-1.1 1.2-.4 .9M37.6 109l-.4-.1-.3 .2M37.7 116.2l-.3 .1M37.7 116.2v.2M37.9 109.1l1.1 .1 .8 .6M38.2 116l-.5 .2M38.4 111.1h1.7M40 114.2a3.4 3.4 0 0 0-5.9 1.1l-.1 .5"/>
<path d="M40.1 106.6l-1.7 1-1.1 .9M40.1 111.1a3.1 3.1 0 0 1 2.1 .6M40.1 106.6a3.3 3.3 0 0 1 3.9 2.3l.3 .7M40.1 111.1v1.3M40.2 106.6a3.4 3.4 0 0 1 4.2 2.9v.1M40.2 119.8l-.4 1.4M40.6 114.2a3.4 3.4 0 0 0-2.4-3.2 3.4 3.4 0 0 0-3.7 1.4l-.4 .8-.2 1.7M40.7 115.8l1.3 .8 1.5 1.1M40.7 115.8a3.3 3.3 0 0 0-4.3 2.6l-.1 .9M40.7 115.8a3.1 3.1 0 0 0-3.7 1.8l-.5 1-.1 1M40.7 115.2l-1.2 .4M40.7 115.2v.6"/>
<path d="M41.1 118.9l3.7 1.3M41.1 118.9a1.4 1.4 0 0 0-1 1.3M42.2 111.7l.1 .1a.45 .45 0 0 1 0 .7 1.12 1.12 0 0 1-.8 1.5l-1 .2h-4.5M42.2 111.7v1.9M42.3 112.7v.8M42.5 106.9l.6 .1M42.8 118.3l-1.7 .6M42.8 118.3l-1.1 .2-.9 .6M43 117.3h.1M43 117.3l.6 .2M43.1 115.1l.5 .2M43.1 115.1a4.6 4.6 0 0 0-2.4 .1"/>
<path d="M43.1 117.3l.5 .2M43.1 107l1.6 .6M43.1 107v.2M43.1 115.1v2.2M43.5 117.7l.2 .3M43.5 112.5a2.21 2.21 0 0 1 2.8 .1 1.27 1.27 0 0 1-1.7 .8l-.9-.3a.49 .49 0 0 1-.2-.6zM43.5 117.7a2.77 2.77 0 0 0-3.8 1.1l-.8 1.4-.1 1M43.6 117.5l.5 .4M43.6 115.3l1.6 1.1M43.6 112.9l.1 .2M43.6 115.3v2.5M43.9 112.2v.2"/>
<path d="M44.1 112.5v.1M44.1 112.5l.1 .2M44.1 112.3l-.4 .2-.2 .4M44.1 112.6l-.5 .3M44.7 112.4l-.6 .1M44.7 107.6a.88 .88 0 0 1 .8 1.3l-.8 .5a3.5 3.5 0 0 1-3.9 .7l-3.2-1.1M44.7 112.4v.2M44.7 107.6v1.8M44.9 112.2l.1 .1M44.9 112.2h-.3l.1 .2M44.9 112.2l.1 .8M45 105l-2.5 .8-1.5 .6"/>
<path d="M45 105.1l.2 .1M45 112.3l.6 .1M45 112.3v.6M45.1 112.5v.1a.23 .23 0 0 1-.1 .3 .23 .23 0 0 1-.3-.3l-.6 .1v-.1M45.1 112.5l-.1 .4M45.2 105.2l-3.7 1.2M45.2 105.2l.6 .9a2.47 2.47 0 0 0 1.5 1.5 9.7 9.7 0 0 0 3.8-.1l.7-.2a.88 .88 0 0 0 .7-1.2M45.2 116.4a.86 .86 0 0 1 0 .9 .86 .86 0 0 1-.8 .5l-1.6 .5M45.2 116.4v.9M45.4 105.6l.1-.2a1.83 1.83 0 0 1 1 1.8M45.4 119.3l-.5 .8M45.4 119.3v.6"/>
<path d="M45.6 112.4l.1 .1M45.6 112.4l-.1 .2M45.7 112.5v.1l-.6-.1M45.7 112.5l.5 .2M45.8 112.3l.3 .2 .2 .4M45.8 112.3a1.79 1.79 0 0 0-2.3 .5l.1 .1M45.8 112.3l.4 .4M46 118.4l-.6 .9M46 118.4v.6M46.1 104.5l-.4 .2-.4 .7M46.2 112.7l-.1 .4M46.7 118.8l1.9 .2 2.1 .5"/>
<path d="M46.7 118.8a1.57 1.57 0 0 0-1.4 1.4l-.4 1.3-.1 1.7M46.7 118.8a2.64 2.64 0 0 0-1.2 2.1l-.3 2.6M47.8 116a.61 .61 0 0 1 1 .2 .6 .6 0 0 1-.6 .2 .6 .6 0 0 1-.4-.4zM47.9 117.6h.6M47.9 117.6a2.4 2.4 0 0 0-1.9 .8M47.9 115.9v.3M47.9 117.6v1.3M48.5 117.6l2.7 .5M48.5 117.6v1.4M48.6 112.8a1.34 1.34 0 0 1 1.7 .2v.1a1.26 1.26 0 0 1-1.8 0zM48.8 112.7v.6M49.4 111.4a1.19 1.19 0 0 1 1.7 .3 1.31 1.31 0 0 1-1.8 0z"/>
<path d="M49.6 111.3v.6M50.1 114.2a1.12 1.12 0 0 1 1.8 .2 1.12 1.12 0 0 1-1.8-.2zM50.1 103.9l-2.2 .2-1.8 .4h.1a3.9 3.9 0 0 1 1.2 2.7l.1 .5M50.1 103.9a1.65 1.65 0 0 1 1.5 1.5l.4 1.8M50.1 103.9h.1a5.5 5.5 0 0 1 1.3 3.5M50.3 108.7a.63 .63 0 0 1 1.1 .2 .61 .61 0 0 1-1.1-.2zM50.4 114v.6M50.5 108.6v.3M50.7 119.5l.5 .2 .3 .6M50.7 119.5a2.41 2.41 0 0 0-1.2 2.1l-.4 2.6M50.8 112.1a4.5 4.5 0 0 1 5.2 .1 .92 .92 0 0 1 .1 .9 .92 .92 0 0 1-.7 .6 4.2 4.2 0 0 1-4.7-.6 .82 .82 0 0 1 .1-1zM51.2 118.1a.98 .98 0 0 1 1 1.3l-1.3 1.8"/>
<path d="M51.2 118.1v1.6M51.2 104.1h4.9M51.3 104.2h4.6M51.3 104.2l-.2-.1-.1 .3M51.3 104.2l.2 .2M51.4 112.4l-.7 .7M51.4 112.4a4.2 4.2 0 0 1 4.7 .7M51.4 111.8v.6M51.5 104.4v.7M51.5 104.4l.4 .8M51.6 105.6l.5 1.6M51.9 105.2v1.1"/>
<path d="M51.9 105.2l.6 .9M52 110.6a1.27 1.27 0 0 1 1.7 .2 1.09 1.09 0 0 1-1.8 .1zM52 112.7a.67 .67 0 0 0-.5 1.1M52 112.7a2.96 2.96 0 0 1 3.3 .5l.1 .2-.2 .4M52 112.7v1.2M52.2 110.5v.6M52.5 114.1l.8-.2 1 .2-.8-.2zM52.5 106.1v.7M53.2 114.5a1.38 1.38 0 0 1 1.7 .1 1.07 1.07 0 0 1-1.7 .3l-.1-.1zM53.3 114.4v.6M54.5 116.8h.1M54.5 116.8v.1"/>
<path d="M54.5 116.7v.1M54.6 116.6a.85 .85 0 0 0 1.1 .8M54.6 116.6l-.1 .1M54.6 106.1a1.02 1.02 0 0 0 1 1.4M54.6 106.1v.7M54.7 116.3a2.14 2.14 0 0 1 2.6 .3 .82 .82 0 0 1-1 .8 1.42 1.42 0 0 1-1.8-.7zM54.8 118.3a.87 .87 0 0 0-.6 1.1l.6 .9M54.8 118.3v2M54.9 116.2v.1M55 111a1.32 1.32 0 0 1 1.7 .1v.2a1.11 1.11 0 0 1-1.8-.2zM55.1 110.9v.6M55.2 107.2a4.6 4.6 0 0 1 1.4-3.1l.5-.1a2.51 2.51 0 0 0-1.2 2.1l-.3 1.4"/>
<path d="M55.2 116.3l-.1 .2h.6M55.2 116.3l.1 .2M55.2 116.2l-.4 .1-.3 .4M55.2 105.2l-.6 .9M55.2 105.2v1.2M55.3 118.1l-.5 .2M55.3 118.1v1.6M55.5 105.7l-.4 1.5M55.7 119.5l-.5 .2-.3 .7M55.7 116.5l-.1 .3 .1 .1M55.7 119.5h.1a4.6 4.6 0 0 1 1.2 3.2l.1 1.5M55.7 116.5v.4"/>
<path d="M55.7 116.9v.5M55.7 116.3h-.5M55.8 113.7a1.34 1.34 0 0 1 1.7 .1v.2a1.18 1.18 0 0 1-1.8 0zM55.9 116.1h.2M55.9 116.1l-.2 .2M55.9 104.2h.3v.2M55.9 116.1l-.1 .8-.1-.6M55.9 104.2l-.7 1M56 113.6v.6M56.1 116.1h.1l-.1 .2M56.1 116.1h.1M56.1 116.1l.5 .1a.75 .75 0 0 1 .6 .7"/>
<path d="M56.1 116.1l-1.1 .1-.4 .4M56.1 116.3l.6 .2M56.1 116.3v.2M56.6 112.3a1.19 1.19 0 0 1 1.6 .2 1.22 1.22 0 0 1-1.8 0zM56.7 116.2a.62 .62 0 0 1 .6 .7h-.1M56.7 116.5v.2l-.2-.1a.39 .39 0 0 0-.4-.1 .39 .39 0 0 0-.2 .4h-.2M56.7 116.5l-.1 .1M56.7 112.1v.7M57.1 104l1.8 .1 2.2 .5a2.41 2.41 0 0 0-1.3 2.2l-.2 1M57.1 109.2a2.1 2.1 0 0 1 2.8 .1 .87 .87 0 0 1-1 .8 1.49 1.49 0 0 1-1.9-.7zM57.1 109.5l.2 .3 .4 .2M57.2 116.9a1.71 1.71 0 0 1-1.5 .5"/>
<path d="M57.5 108.9v.2M57.7 109.3l-.6 .2M57.7 109.2v.1M57.7 109.2l.1 .1M57.7 109l-.5 .3-.1 .3M58 117.7a2.84 2.84 0 0 1 2.4 .8M58 117.7l-2.7 .4M58 117.7v1.3M58.2 109l-.5 .2M58.2 109l.1 .3M58.3 109.3h-.6M58.6 108.9l.1 .1"/>
<path d="M58.6 108.9h-.4v.1M58.6 108.9v.7l.1-.6M58.7 109l.5 .1M58.7 109.2v.1a.25 .25 0 0 1-.2 .3 .25 .25 0 0 1-.2-.3M58.7 109.2l.6 .1v-.1M58.7 109.2l-.1 .4M59.2 109.1l.1 .1M59.2 109.1l-.1 .2M59.3 109.2l.5 .3M59.3 109l.4 .3 .2 .3M59.3 109a1.78 1.78 0 0 0-2.2 .4v.1M59.3 109l.5 .5"/>
<path d="M59.7 118.9l-2.3 .2-1.7 .4M59.7 118.9a1.65 1.65 0 0 1 1.4 1.5l.3 1.3 .2 1.6M59.7 118.9a4.6 4.6 0 0 1 1.3 3.2l.1 1.5M59.8 109.5v.2l-.5 .3M60.4 118.5l.6 .9M60.4 118.5v.7M61 119.4l.6 .9M61 119.4v.7M61.1 104.6l.6 .5 .2 .4M61.2 116.8a1.03 1.03 0 0 0 .9 1.1l1.6 .6M61.2 116.8v.4M61.3 112.7a.59 .59 0 0 1 .6-.2 .59 .59 0 0 1 .5 .4 .63 .63 0 0 1-1.1-.2z"/>
<path d="M61.4 116.5l-.2 .3M61.4 116.5v1M61.5 112.6v.4M61.8 105.6l-.1-.1a1.76 1.76 0 0 0-1.1 1.7M61.9 105.5l-1.2 1.6a4 4 0 0 1-3.7 .5l-1.4-.1M62 105.3l3.7 1.3M62 105.3l-.1 .2M62.2 105.1l3.9 1.5M62.2 105.2l-.2 .1M62.4 107.7a.88 .88 0 0 0-.8 .5 .88 .88 0 0 0 0 .9l.5 .3a3.8 3.8 0 0 0 4 .9l2.9-1M62.4 107.7v1.9M63 117.8l-.2 .3"/>
<path d="M63 115.4l-1.6 1.1M63 117.8a2.7 2.7 0 0 1 3.8 1.2l.7 1.4 .1 1M63 115.4v2.4M63.4 117.5l-.9 .5M63.6 118.5h.8l1.2 .7M63.7 118.5l1.6 .6M64 107.2l-1.6 .5M64 107.2v.2M64.5 112.7v1M64.5 107l-.5 .2M65.3 119.1l-3.7 1.2M65.3 119.1a1.58 1.58 0 0 1 1 1.3"/>
<path d="M65.9 116l-1.8 1-1 .8M65.9 116a3.4 3.4 0 0 1 4.2 2.9l.1 .7M65.9 116a3.4 3.4 0 0 1 4.1 2.8l.1 1M66 115.4a4.5 4.5 0 0 0-3 0M66 115.4l1.2 .4M66 115.4v.6M66.3 113.5l-1.5 .4M66.3 113.3a3.4 3.4 0 0 1 3.3-2.2 3.4 3.4 0 0 1 3.1 2.5M66.7 111.3a2.55 2.55 0 0 0-2.2 .8v.7a.96 .96 0 0 0 .9 1.4l.9 .2h4.4M66.7 111.3h1.7M66.7 111.3v1.2M66.7 114.4a3.5 3.5 0 0 1 5.8 .7l.2 1"/>
<path d="M67 106.8l1.3 .7 1.4 1.2M67 106.8a3.2 3.2 0 0 0-4.1 2.1l-.3 .8M67 106.8a3.1 3.1 0 0 0-3.8 1.7l-.5 1.3M68.3 116.2l.9 .3M68.4 114.4l.8-.2 1.3 .2M69.1 109.3h-.8l-1.1 .6M69.2 116.5a1.52 1.52 0 0 1 .9 1.4M69.4 109.2l.8 1 .5 1.1M69.4 109.2l.3-.1 .4 .2M69.4 109.2l-.4 .1M69.7 108.7l.6 .7M69.7 108.7a2.71 2.71 0 0 0-3.8 1l-.4 .8"/>
<path d="M70.1 109.3l.1 .1a6.7 6.7 0 0 1 1.7 2.6M70.1 119.8l-2.5 1.6M70.1 119.8l-.3 1.2-.3 .4M70.1 117.9v.9M70.2 119.6l-.2 1.2-.5 .6M70.2 119.6l-.1 .2M70.6 111.3h.1M70.7 114.4l-.8 1.4-.7 .7M70.7 114.4a1.09 1.09 0 0 1 1.1 1.1M70.7 111.3a1.19 1.19 0 0 1 1.2 .7M71.8 116.6a7.2 7.2 0 0 1-1.7 2.5l1.1-1.2M71.8 117.8a7.2 7.2 0 0 1-1.7 2.5"/>
<path d="M71.8 117.8v.3M71.8 115.5a7.2 7.2 0 0 1-1.7 2.4M71.8 115.9l.1 .5M71.8 115.5v2.3M71.9 116.4l-.1 .6M72.6 116.7l-.2 .7-.6 .7a7.2 7.2 0 0 1-1.8 2.7M72.7 113.6a3.4 3.4 0 0 0-3.6-2.4 3.4 3.4 0 0 0-3 3.2M72.7 113.6l.1 1.3M72.7 116.1l-.3 .2-.5 .1M72.7 116.1l-.1 .6M72.8 114.9l-.2 1.8M72.8 114.9l-.1 1.2"/>
<path d="M37 121.1l1.5 1.2 1.3 .8M38.2 134.9a2.51 2.51 0 0 0 2 2.6 2.51 2.51 0 0 0 2.9-1.6M38.2 137.3a2.49 2.49 0 0 0 3.4 2.5M38.5 136.2a2.5 2.5 0 0 0 1.7 3.5 2.5 2.5 0 0 0 3-2.4M38.7 136.6a1.99 1.99 0 0 0 2 1.8 1.99 1.99 0 0 0 2-1.8M38.8 121.2l.5 .1 .5-.1M38.8 121.2a2.04 2.04 0 0 0 1 1.9M39.8 134.1v2.9M39.8 134.1v-1.7h1.8v1.7M39.8 137.2a2.47 2.47 0 0 0 1.8 0M39.8 132.6a2.44 2.44 0 0 0-1.6 2.3 2.44 2.44 0 0 0 1.6 2.3M39.8 138.1a1.28 1.28 0 0 0 1.8 0"/>
<path d="M39.8 139.8v.3h1.8v-.3M39.8 137v.2M39.8 134.1h1.8M39.8 137h1.8M39.8 137.2h1.8M39.8 123.1l.7 .2M39.8 121.2l.3 1.1M40.1 121.4l2.1 .9M40.1 121.4h.1M40.1 122.6l2.1 .8 2.2 .7M40.1 122.6l.1 .3 .3 .4M40.1 120.2l1.5 .7 2.8 .9"/>
<path d="M40.1 121.4l2.1 .9 2.2 .6 .3-.4M40.1 120.2v2.4M40.5 123.3l4.1 1.4M41.6 134.1v2.9M41.6 132.6l.7 .4M41.6 139.8h.1M41.6 137v.2M41.6 135.9h3.5M41.6 133h3.5M42.4 139.3h2.7M43 135.9l-.6 .8-.8 .5M43 136.2l.2 1.1"/>
<path d="M43 136.5h2.1M43.2 137.3a2.45 2.45 0 0 1-1.6 2.5M44.4 124.1l.1 .6h.1l.3-.3M44.4 121.8v2.3M44.7 122.6v.5M44.7 122.6h.1M44.8 123.2a1.83 1.83 0 0 0 .9 2M44.8 120.2l-.3 .7-.1 .9M44.8 123.2l.1 .2 .3 .1M44.9 120.1l-.1 .1M44.9 120.1v1.1M45.1 124.8v24.2h1.6"/>
<path d="M45.2 120.5l-.4 1-.1 1.1M45.2 123.5l3.9 .7M45.2 123.5l.1 1.2 .4 .5M45.7 125.2l2.2 .5 1.8 .2M46.7 139.3h.1M46.7 138.5h13.8v30.1h-13.8zM49.1 124.2l.1 1.1 .5 .6M50 138.5v2.4h1.5v-2.4M50 138.5v2.4M50.1 123.9l-.4 .2-.6 .1M50.1 123.9l.1 1 .3 .3M50.3 123.5l.2 .8"/>
<path d="M50.3 123.5h.2M50.5 124l2.6 .1M50.5 125.2l2.6 .1 2.7-.1M50.5 125.2l.2 .5M50.5 124v1.2M50.5 124h.1M50.5 125.5l-.3 .3-.5 .1M50.5 122.8h5.3M50.5 124h5.3M50.5 122.8v1.2M50.7 121.7l-.3 1.1-.1 .7M50.9 121.2l4.5 .1"/>
<path d="M50.9 121.2l-.4 1.6M51.4 120.5l-.2-.2a4.4 4.4 0 0 0-1.1 3.6M51.5 138.5v2.4M54.8 120.3l.6 1M55 120.5l.2-.1a4.3 4.3 0 0 1 1 3.1v.5M55.4 121.3l.4 1.5M55.5 121.5l.3 .6 .2 1.4M55.7 125.5l.4 .3 .6 .1M55.8 125.2l-.2 .6h-4.9M55.8 122.8v2.4M56 123.5l-.2 .9M56 123.5l-.2 .1"/>
<path d="M56.2 124l.4 .2h.5M56.2 124l-.1 1.1-.3 .1M57.1 124.2l-.1 1.2-.3 .5M60.6 125.3l-1.7 .4-2.2 .2M61.1 123.6l-4 .6M61.1 123.6l-.1 1.2-.4 .5M61.1 120.5l.5 1.1 .1 1.1M61.4 124.5h.1M61.5 124.3v.2M61.6 123.3a1.85 1.85 0 0 1-1 2M61.6 123.3l-.2 .2-.3 .1M61.6 122.7h.1"/>
<path d="M61.6 120.3l.3 1.6M61.7 122.7l-.1 .6M61.9 124.2l-.1 .6-.3-.3M61.9 121.9v2.3M62 124.8v24.2h-1.5M63.1 124.5v20.1h-1.1M65.9 123.4l-1.7 .7-2.4 .7M66.2 120.1l.4 1.3M66.3 121.6l-2.1 .8-2.3 .6-.2-.4 .2 .5 2.3-.7M66.3 122.8l-1.6 .6-2.8 .8M66.3 122.8l-.1 .3-.3 .3M66.3 120.4l-1.6 .6-2.8 .9"/>
<path d="M66.3 120.4v2.4M66.6 123.3l-.8 .1M66.6 121.4l-.3 1.1M67.6 121.4h-1M67.6 121.4v.4a1.82 1.82 0 0 1-1 1.5M69.5 121.4l-1.9 1.4-1 .5M39.8 140h.9M40.7 140h.9M46.7 142.5h13.8"/>
<circle cx="203.9" cy="48.9" r=".91"/>
<circle cx="204.3" cy="51.9" r=".92"/>
<circle cx="206.6" cy="53.8" r=".93"/>
<circle cx="211.6" cy="51.1" r=".92"/>
<circle cx="223.7" cy="45.7" r=".92"/>
<circle cx="50.1" cy="74.4" r=".86"/>
<circle cx="50.8" cy="69.4" r=".53"/>
<circle cx="55.7" cy="73.7" r=".86"/>
<circle cx="57.3" cy="76" r=".86"/>
<circle cx="61.9" cy="76.6" r=".55"/>
<circle cx="183.2" cy="68.8" r=".92"/>
<circle cx="187.6" cy="76.7" r=".93"/>
<circle cx="200.5" cy="68.4" r=".93"/>
<circle cx="211" cy="61.7" r=".92"/>
<circle cx="48.3" cy="82.4" r=".55"/>
</g>
<g fill="none" stroke="#000" stroke-width=".2">
<path d="M28.8 35.8l12 24.2M176.1 32.9l16.9 30M175.4 44.8l10 27.3M240 48l-10.8 2.7M239.9 68.2l-45.5 4.3M84.7 92.3l-23.2 18.6M98.1 106.8h168.6v46.8h-168.6zM98.1 116.1h168.6M118.1 106.8v46.8M170.5 106.8v46.8M253.5 106.8v46.8M98.1 122.4h168.6"/>
<path d="M98.1 128.6h168.6M98.1 134.8h168.6M98.1 141.1h168.6M98.1 147.3h168.6M133.1 167.1h.8M133.1 166.2h.8M133.5 165.8v.9M138.3 169.7h.8M138.3 168.9h.8M138.7 168.5v.8M144.7 175h.8M144.7 174.2h.8"/>
<path d="M144.8 172.4h.9M144.8 171.6h.9M145.1 173.8v.8M145.2 171.1v.9M149.1 169.7h.8M149.1 168.9h.8M149.5 168.5v.8"/>
<circle cx="26.8" cy="31.9" r="4.4"/>
<circle cx="173.9" cy="29.1" r="4.4"/>
<circle cx="173.9" cy="40.6" r="4.4"/>
<circle cx="244.3" cy="46.9" r="4.4"/>
<circle cx="244.3" cy="67.8" r="4.4"/>
<circle cx="88.2" cy="89.5" r="4.4"/>
</g>
<g fill="none" stroke="#c0c0c0" stroke-width=".2">
<path d="M68.3 159.7h50.3M93.7 153.3v44.9M118.6 153.3v49.9M118.6 157.2h34.9M153.5 153.3v49.9M153.5 158.1h43.1M172.5 153.3v28.6M184.4 153.3v28.6M196.6 153.3v49.9M266.7 153.3h-198.4v49.9M68.3 178.7h50.3M68.3 172.4h50.3"/>
<path d="M68.3 166h50.3M68.3 180h-41.6v23.2M118.6 177.7h35M153.5 167.6h43.1M153.5 162.8h43.1M153.5 172.4h43.1M153.5 177.1h43.1M196.6 162.7h70.1M68.3 198.2h85.2M68.3 191.4l85.2 .1M68.3 185.1h50.3M118.6 184.6h35"/>
<path d="M153.6 181.9h43M196.6 197.8h70.1M196.6 184.9h70.1M206.7 184.9v12.9M217.5 197.8v5.4M242.2 197.8v5.4M252.2 184.9v12.9"/>
</g>
<path d="M139.7 3.2v9.5M3.1 107.9h9.6M266.7 107.9h9.5M139.7 203.2v9.6" fill="none" stroke="#c0c0c0" stroke-width=".25"/>
<path d="M12.7 12.7h254v190.5h-254z" fill="none" stroke="#c0c0c0" stroke-width=".5"/>
<path d="M40.5 59.7a.35 .35 0 0 0 0 .5 .35 .35 0 0 0 .4 .1l-.1-.3 .2 .2a.35 .35 0 0 0 0-.5 .35 .35 0 0 0-.5 0zM229.1 50.4l-.2 .4 .3-.1-.3 .1a.34 .34 0 0 0 .5 .2 .34 .34 0 0 0 .1-.4 .34 .34 0 0 0-.4-.2zM192.8 62.6a.34 .34 0 0 0 0 .5 .34 .34 0 0 0 .4 .1l-.2-.3 .2 .3a.34 .34 0 0 0 .1-.5 .34 .34 0 0 0-.5-.1zM194.2 72.3l-.1 .3 .3-.1-.3 .1a.33 .33 0 0 0 .4 .2 .33 .33 0 0 0 .2-.4 .33 .33 0 0 0-.5-.1zM185.1 71.9a.36 .36 0 0 0 0 .4 .36 .36 0 0 0 .4 .1l-.1-.3 .1 .3a.35 .35 0 0 0 .2-.5 .35 .35 0 0 0-.6 0zM61.2 110.6v.5l.3-.2-.3 .2a.34 .34 0 0 0 .5 0 .34 .34 0 0 0 0-.4 .34 .34 0 0 0-.5-.1z" fill="#000"/>
<g font-size="8.5">
<text x="209.8" y="172.1">LEFT FRONT</text>
<text x="218.7" y="180.2">WHEEL</text>
<text x="198.9" y="195.5">A</text>
<text x="258.4" y="195.4">-</text>
</g>
<g font-size="8.1">
<text x="67.6" y="8.9">2</text>
<text x="207.3" y="8.9">1</text>
<text x="4.4" y="56.1">B</text>
<text x="270.4" y="56.1">B</text>
<text x="3.7" y="164.1">A</text>
<text x="269.7" y="164.1">A</text>
<text x="67.6" y="212.4">2</text>
<text x="207.3" y="212.4">1</text>
</g>
<text font-size="4.9" x="208.2" y="194.3">ROV-100-ASM-005</text>
<g font-size="4.2">
<text x="25.6" y="33.3">5</text>
<text x="172.7" y="30.5">2</text>
<text x="172.7" y="42.1">4</text>
<text x="243.1" y="48.4">1</text>
<text x="243.1" y="69.3">3</text>
<text x="87" y="91">6</text>
<text x="99.1" y="113">ITEM NO.</text>
<text x="130.2" y="113">PART NUMBER</text>
<text x="198.8" y="113">DESCRIPTION</text>
<text x="256.1" y="113">QTY</text>
<text x="106.9" y="120.8">1</text>
<text x="118.6" y="120.8">ROV-110-PRT</text>
<text x="171.1" y="120.8">SUPPORT CHASSIS</text>
<text x="259" y="120.8">1</text>
<text x="106.9" y="127">2</text>
<text x="118.6" y="127">ROV-120-PRT</text>
<text x="171.1" y="127">TOP WISHBONE FRONT AND BACK</text>
<text x="259" y="127">1</text>
<text x="106.9" y="133.2">3</text>
<text x="118.6" y="133.2">ROV-130-PRT-002</text>
<text x="171.1" y="133.2">BOTTOM WISHBONE FRONT WHEELS</text>
<text x="259" y="133.2">1</text>
<text x="106.9" y="139.5">4</text>
<text x="118.6" y="139.5">ROV-140-PRT</text>
<text x="171.1" y="139.5">AXLE SUPPORT</text>
<text x="259" y="139.5">1</text>
<text x="106.9" y="145.7">5</text>
<text x="118.6" y="145.7">ROV-110-ASM</text>
<text x="171.1" y="145.7">SPRING ASSEMBLY</text>
<text x="259" y="145.7">1</text>
<text x="106.9" y="151.9">6</text>
<text x="171.1" y="151.9">31132 TXM 3 in omni wheel</text>
<text x="259" y="151.9">1</text>
<text x="96.8" y="189.8">ROV-000</text>
</g>
<g font-size="3.4">
<text x="197.8" y="166">TITLE:</text>
<text x="198.7" y="188.1">SIZE</text>
<text x="207.5" y="188.1">DWG. NO.</text>
<text x="256.5" y="188.2">REV</text>
<text x="198.8" y="201.7">SCALE: 1:2</text>
<text x="217.7" y="201.8">WEIGHT:</text>
<text x="244.5" y="201.7">SHEET 1 OF 1</text>
</g>
<text font-size="3" x="14" y="213.5">SOLIDWORKS Educational Product. For Instructional Use Only.</text>
<text font-size="2.5" x="174.5" y="161.3">L. GUD</text>
<text font-size="2.4" x="119.8" y="156.2">UNLESS OTHERWISE SPECIFIED:</text>
<g font-size="2.2">
<text x="119.5" y="161.8">DIMENSIONS ARE IN INCHES</text>
<text x="154.8" y="161.4">DRAWN</text>
<text x="175.4" y="156.6">NAME</text>
<text x="187.9" y="156.7">DATE</text>
<text x="119.5" y="164.4">TOLERANCES:</text>
<text x="119.5" y="167.1">FRACTIONAL</text>
<text x="154.9" y="166.3">CHECKED</text>
<text x="119.5" y="169.7">ANGULAR: MACH</text>
<text x="119.5" y="172.4">TWO PLACE DECIMAL</text>
<text x="142.5" y="169.7">BEND</text>
<text x="154.8" y="170.9">ENG APPR.</text>
<text x="119.5" y="175">THREE PLACE DECIMAL</text>
<text x="154.9" y="175.7">MFG APPR.</text>
<text x="154.9" y="180.4">Q.A.</text>
<text x="154.9" y="184.6">COMMENTS:</text>
</g>
<g font-size="2.1">
<text x="75.5" y="195.7">NEXT ASSY</text>
<text x="100.9" y="195.7">USED ON</text>
<text x="86.9" y="201.5">APPLICATION</text>
<text x="123.1" y="201.6">DO NOT SCALE DRAWING</text>
</g>
<g font-size="2">
<text x="31.5" y="182.9">PROPRIETARY AND CONFIDENTIAL</text>
<text x="119.2" y="180.6">INTERPRET GEOMETRIC</text>
<text x="119.2" y="183.1">TOLERANCING PER:</text>
<text x="27.8" y="186.5">THE INFORMATION CONTAINED IN THIS</text>
<text x="27.8" y="189">DRAWING IS THE SOLE PROPERTY OF</text>
<text x="27.8" y="191.6">&lt;INSERT COMPANY NAME HERE&gt;. ANY</text>
<text x="119.1" y="186.7">MATERIAL</text>
<text x="27.8" y="194.1">REPRODUCTION IN PART OR AS A WHOLE</text>
<text x="27.8" y="196.6">WITHOUT THE WRITTEN PERMISSION OF</text>
<text x="119.1" y="193.5">FINISH</text>
<text x="27.8" y="199.1">&lt;INSERT COMPANY NAME HERE&gt; IS</text>
<text x="27.8" y="201.7">PROHIBITED.</text>
</g>
</svg>
